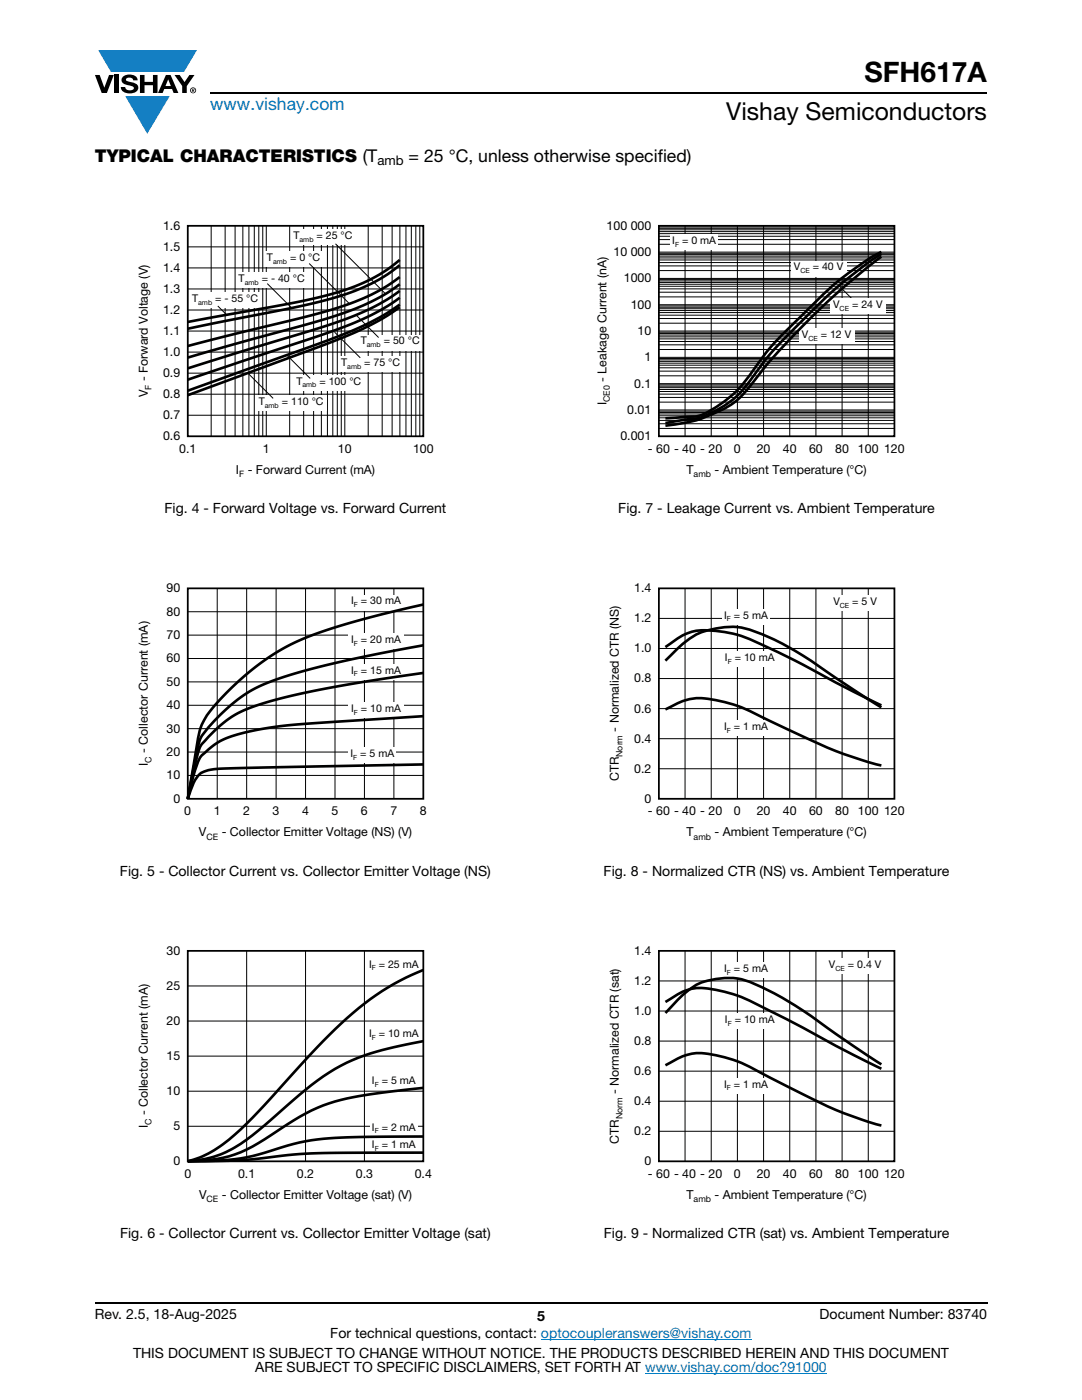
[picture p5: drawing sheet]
<svg xmlns="http://www.w3.org/2000/svg" width="216mm" height="279mm" viewBox="0 0 216 279" stroke-linecap="round" stroke-linejoin="round" font-family="sans-serif">
<g fill="#147fc3">
<path d="M19.6 10h19.7l-2.6 4.3h-1.1h-13.5z"/>
<path d="M25 19.2h8.9l-4.5 7.5z"/>
</g>
<g fill="#000">
<path d="M18.9 15h1l.9 2.5 1-2.5h.9l-1.4 3.6h-1zM22.9 15h.9v3.6h-.9zM24.6 15.3a2.1 2.1 0 0 1 2.8 .3l.1 .4h-.9a.79 .79 0 0 0-.7-.5 .79 .79 0 0 0-.8 .4l.3 .3 1 .2a1.08 1.08 0 0 1 1.2 1 1.08 1.08 0 0 1-1.1 1.2 1.73 1.73 0 0 1-2.4-1.2h.9a.96 .96 0 0 0 .8 .6 .96 .96 0 0 0 .9-.4 1.31 1.31 0 0 0-1.2-.6 1.03 1.03 0 0 1-1.1-.6 1.03 1.03 0 0 1 .2-1.1zM27.9 15h.9v1.3h1.7v-1.3h.9v3.6h-.9v-1.6h-1.7v1.6h-.9zM34.8 15h1.1l.9 1.4 1-1.4h1l-1.5 2.2v1.4h-.9v-1.4z"/>
<path d="M33.6 15.9l.5 1.3h-1.1zM33.1 15l-1.6 3.6h1l.3-.8h1.5l.3 .8h1l-1.6-3.6z"/>
<path d="M38.4 17.8h.2v.2h-.2zM38.3 17.7v.7h.1v-.3l.4 .3-.2-.3 .2-.2-.1-.2z"/>
<path d="M38.1 18a.46 .46 0 0 1 .9 0 .46 .46 0 0 1-.9 0zM37.9 18a.6 .6 0 0 0 1.2 0 .6 .6 0 0 0-1.2 0z"/>
</g>
<path d="M42 18.6h155M18.9 260h178.1" fill="none" stroke="#000" stroke-width=".36"/>
<path d="M107.9 267.3h42.1M128.7 274h36.3" fill="none" stroke="#007ec4" stroke-width=".2"/>
<g fill="none" stroke="#000" stroke-width=".2">
<path d="M37.5 49.3h47M37.5 53.5h47M37.5 57.7h47M42.1 45.1v42M44.9 45.1v42M46.9 45.1v42M48.5 45.1v42M49.7 45.1v42M50.7 45.1v42M51.6 45.1v42M52.4 45.1v42M53.1 45.1v42"/>
<path d="M57.8 45.1v42M60.6 45.1v42M62.6 45.1v42M64.1 45.1v42M65.3 45.1v42M66.4 45.1v42M67.3 45.1v42M68.1 45.1v42M68.8 45.1v42M73.5 45.1v42M76.3 45.1v42M78.2 45.1v42"/>
<path d="M79.8 45.1v42M81 45.1v42M82.1 45.1v42M83 45.1v42M83.8 45.1v42M37.5 61.9h47M37.5 66.1h47M37.5 70.3h47M37.5 74.5h47M37.5 78.7h47M37.5 82.9h47"/>
</g>
<path d="M37.5 45.1h47v42h-47z" fill="none" stroke="#000" stroke-width=".35"/>
<path d="M37.9 58.5h14v3h-14z" fill="#fff"/>
<path d="M43.5 61.1l1.7 1.7" fill="none" stroke="#000" stroke-width=".2"/>
<path d="M79.8 59.4l-2 1.4-2.6 1.5-5.6 2.6-6.1 2.2-26 8.7M79.8 58.1l-2.3 1.5-2.6 1.5-2.9 1.4-3.2 1.2-5.7 2-25.6 7.8M79.8 56.7a48.2 48.2 0 0 1-16.7 7.5l-25.6 7.2M79.8 55.3a45.6 45.6 0 0 1-17.1 7.5l-25.2 6.3M79.8 52.9a39.5 39.5 0 0 1-16.7 7.5l-25.6 5.2M79.8 51.9a37.1 37.1 0 0 1-16.7 7.6l-6.9 1.4-18.7 3.4M79.8 61.3l-4.3 2.7-5.9 2.9-6.1 2.4-26 9.6M79.8 60.8l-4.3 2.7-5.9 2.8-6.1 2.3-26 9.4" fill="none" stroke="#000" stroke-width=".53"/>
<g fill="#fff">
<path d="M47.2 54.5h14v3h-14z"/>
<path d="M52.8 50.2h11.5v3h-11.5z"/>
<path d="M58.2 45.9h12.5v3h-12.5z"/>
<path d="M71.6 66.9h12.5v3h-12.5z"/>
<path d="M67.7 71.2h12.5v3h-12.5z"/>
<path d="M58.6 74.9h14v3h-14z"/>
<path d="M51.1 78.9h14v3h-14z"/>
</g>
<g fill="none" stroke="#000" stroke-width=".2">
<path d="M53.3 56.6l4.9 4.9M61.7 52.6l8 8M66.9 48.7l9.9 9.8M49.4 74.4l5.1 5.1M57.2 70.9l4.7 4.6M66.7 66.3l5.2 5.1M71.1 63l4.5 4.4M43.3 117.4v42M49.2 117.4v42M55.1 117.4v42M61 117.4v42M66.8 117.4v42"/>
<path d="M72.7 117.4v42M78.6 117.4v42M37.5 122.1h47M37.5 126.8h47M37.5 131.4h47M37.5 136.1h47M37.5 140.8h47M37.5 145.4h47M37.5 150.1h47M37.5 154.8h47"/>
</g>
<path d="M37.5 117.4h47v42h-47z" fill="none" stroke="#000" stroke-width=".35"/>
<g fill="#fff">
<path d="M69.5 126.4h11v3h-11z"/>
<path d="M69.5 132.6h11v3h-11z"/>
<path d="M69.5 140.2h11v3h-11z"/>
<path d="M69.5 118.7h11v3h-11z"/>
</g>
<path d="M84.5 134.3l-11.2 1.7-9.4 1.6-7.3 1.6-5.6 1.7a21.8 21.8 0 0 0-10.5 7.3 9 9 0 0 0-1.5 4.2l-1.5 7M84.5 128.8l-10.6 2-8.5 1.9-6.8 1.8-5.3 1.8a30.9 30.9 0 0 0-13.3 11l-.6 2.3-1.9 9.8M84.5 120.6l-8.3 2-6.7 1.8-5.6 1.8-4.4 1.7-3.8 2-3.5 2.3-3.6 2.8-3.5 3.4a21.9 21.9 0 0 0-5.1 6.9l-.5 2-2 12.1M84.5 152.6l-38.8 .7a13.1 13.1 0 0 0-5.6 1 7.5 7.5 0 0 0-2.2 4l-.4 1.1M84.5 142.9l-26.2 1.8-5.3 .6-4.7 1a14.2 14.2 0 0 0-8.5 5.1l-1.2 3.2-1.1 4.8" fill="none" stroke="#000" stroke-width=".53"/>
<path d="M69.5 149.3h9.5v3h-9.5z" fill="#fff"/>
<path d="M37.5 189.8h47v42h-47z" fill="none" stroke="#000" stroke-width=".35"/>
<path d="M37.5 196.8h47M49.2 189.8v42M61 189.8v42M72.7 189.8v42M37.5 203.8h47M37.5 210.8h47M37.5 217.8h47M37.5 224.8h47" fill="none" stroke="#000" stroke-width=".2"/>
<g fill="#fff">
<path d="M73.1 205.1h11v3h-11z"/>
<path d="M73.1 191.2h11v3h-11z"/>
<path d="M73.8 214.5h9.5v3h-9.5z"/>
<path d="M73.8 223.8h9.5v3h-9.5z"/>
<path d="M73.8 227.3h9.5v3h-9.5z"/>
</g>
<path d="M84.5 193.6a54.7 54.7 0 0 0-19.6 13.8l-13.3 14.4a37.3 37.3 0 0 1-11.3 9l-2.8 1M84.5 217.1l-11.3 1.4a36.2 36.2 0 0 0-17.7 7.1 30.7 30.7 0 0 1-11.5 5.6l-2.8 .3-3.7 .3M84.5 207.8l-6.1 1.2a39 39 0 0 0-19.4 10.1l-5.5 4.8a30.8 30.8 0 0 1-10.9 7l-2.3 .5-2.8 .4M84.5 230l-22.1 .2-4.3 .3-9.8 1-10.8 .3M84.5 226.8l-17 .3a47 47 0 0 0-15 3 50.4 50.4 0 0 1-15 1.7" fill="none" stroke="#000" stroke-width=".53"/>
<path d="M131.5 45.1h47v42h-47z" fill="none" stroke="#000" stroke-width=".35"/>
<g fill="none" stroke="#000" stroke-width=".2">
<path d="M131.5 59.3h47M131.5 58.3h47M131.5 57.7h47M131.5 57.1h47M131.5 56.1h47M131.5 56.4h47M131.5 56.7h47M131.5 55.8h47M131.5 55.6h47M131.5 54h47M131.5 53.1h47M131.5 52.4h47"/>
<path d="M131.5 51.9h47M131.5 50.8h47M131.5 51.1h47M131.5 51.5h47M131.5 50.6h47M131.5 50.3h47M131.5 48.8h47M131.5 47.8h47M131.5 47.2h47M131.5 46.6h47M131.5 45.6h47M131.5 45.9h47"/>
<path d="M131.5 46.2h47M131.5 45.3h47M136.7 45.1v42M141.9 45.1v42M147.1 45.1v42M152.4 45.1v42M157.6 45.1v42M162.8 45.1v42M168 45.1v42M173.3 45.1v42M131.5 79.3h47M131.5 78.7h47"/>
<path d="M131.5 78.1h47M131.5 77.1h47M131.5 77.4h47M131.5 77.7h47M131.5 76.8h47M131.5 76.6h47M131.5 75h47M131.5 74.1h47M131.5 73.4h47M131.5 72.9h47M131.5 71.8h47M131.5 72.1h47"/>
<path d="M131.5 72.5h47M131.5 71.6h47M131.5 71.3h47M131.5 69.8h47M131.5 68.8h47M131.5 68.2h47M131.5 67.6h47M131.5 66.6h47M131.5 66.9h47M131.5 67.2h47M131.5 66.3h47M131.5 66.1h47"/>
<path d="M131.5 64.5h47M131.5 63.6h47M131.5 62.9h47M131.5 62.4h47M131.5 61.3h47M131.5 61.6h47M131.5 62h47M131.5 61.1h47M131.5 60.8h47M131.5 85.5h47M131.5 84.6h47M131.5 83.9h47"/>
<path d="M131.5 83.4h47M131.5 82.3h47M131.5 82.6h47M131.5 83h47M131.5 82.1h47M131.5 81.8h47M131.5 80.3h47"/>
</g>
<path d="M157.8 52.1h11v3h-11z" fill="#fff"/>
<path d="M167.4 57l3.2 3.2" fill="none" stroke="#000" stroke-width=".2"/>
<g fill="#fff">
<path d="M133.8 46.9h9.5v3h-9.5z"/>
<path d="M159.4 65.7h11v3h-11z"/>
<path d="M165.7 59.6h11v3h-11z"/>
</g>
<path d="M175.9 51.2l-.8 .6a148.1 148.1 0 0 0-26.7 26.7 18.2 18.2 0 0 1-7.8 4.8l-2.4 .8-5.4 .9M175.9 50.7a90.7 90.7 0 0 0-17 14.5l-2 1.9a61.8 61.8 0 0 0-7.8 9.6 19.6 19.6 0 0 1-10.4 6.9l-2 .1-3.9 .7M175.9 50.3a61.6 61.6 0 0 0-15.7 12.5 64.6 64.6 0 0 0-11.1 12.8 22.7 22.7 0 0 1-9.8 7.4l-6.5 .5" fill="none" stroke="#000" stroke-width=".53"/>
<path d="M131.5 117.4h47v42h-47z" fill="none" stroke="#000" stroke-width=".35"/>
<g fill="none" stroke="#000" stroke-width=".2">
<path d="M136.7 117.4v42M141.9 117.4v42M147.1 117.4v42M152.4 117.4v42M157.6 117.4v42M162.8 117.4v42M168 117.4v42M173.3 117.4v42M131.5 123.4h47M131.5 129.4h47M131.5 135.4h47M131.5 141.4h47"/>
<path d="M131.5 147.4h47M131.5 153.4h47"/>
</g>
<g fill="#fff">
<path d="M144.1 121.6h9.5v3h-9.5z"/>
<path d="M144.1 130h11v3h-11z"/>
<path d="M144.1 143.9h9.5v3h-9.5z"/>
</g>
<path d="M132.8 131.9l.5-.6a20 20 0 0 1 6.6-5.1 15.1 15.1 0 0 1 12.9 .7 73.7 73.7 0 0 1 13.9 8.4l9.2 5.9M132.8 129.1a15 15 0 0 1 5.9-3.2 24.4 24.4 0 0 1 14.1 3.1l5.9 2.9 8.8 4.7 8.4 4.2M132.8 141.6l.5-.3a11.9 11.9 0 0 1 10.4-1.4 35.7 35.7 0 0 1 10 4l3.6 1.7a86.5 86.5 0 0 0 18.6 7.2" fill="none" stroke="#000" stroke-width=".53"/>
<path d="M165.9 118.9h9.5v3h-9.5z" fill="#fff"/>
<path d="M131.5 189.8h47v42h-47z" fill="none" stroke="#000" stroke-width=".35"/>
<g fill="none" stroke="#000" stroke-width=".2">
<path d="M131.5 195.8h47M136.7 189.8v42M141.9 189.8v42M147.1 189.8v42M152.4 189.8v42M157.6 189.8v42M162.8 189.8v42M168 189.8v42M173.3 189.8v42M131.5 201.8h47M131.5 207.8h47M131.5 213.8h47"/>
<path d="M131.5 219.8h47M131.5 225.8h47"/>
</g>
<g fill="#fff">
<path d="M144.1 192.1h9.5v3h-9.5z"/>
<path d="M144.1 202.4h11v3h-11z"/>
<path d="M144.1 215.2h9.5v3h-9.5z"/>
<path d="M164.9 191.3h11.5v3h-11.5z"/>
</g>
<path d="M132.8 200a14.1 14.1 0 0 1 6-2.8 28 28 0 0 1 14.1 4.2l7.3 3.7 8.1 4.4 7.6 3.8M132.8 212.6l.5-.3a10.8 10.8 0 0 1 9.6-1.7 29.8 29.8 0 0 1 10 4.1l4.4 2.2a85.2 85.2 0 0 0 18.1 7.6l.5 .1M132.8 202.2l1-1.1a18.8 18.8 0 0 1 6.1-5 14.2 14.2 0 0 1 12.1 .9 84.7 84.7 0 0 1 14.7 9.3l9.2 6.1" fill="none" stroke="#000" stroke-width=".53"/>
<text font-size="5.6" x="172.5" y="16.4">SFH617A</text>
<text font-size="4.9" x="144.9" y="24">Vishay Semiconductors</text>
<text font-size="3.5" fill="#007ec4" x="42" y="21.9">www.vishay.com</text>
<g font-size="3.5">
<text x="18.9" y="32.3">TYPICAL CHARACTERISTICS (T</text>
<text x="81.5" y="32.3">= 25 °C, unless otherwise specified)</text>
</g>
<g font-size="2.8">
<text x="32.8" y="102.4">Fig. 4 - Forward Voltage vs. Forward Current</text>
<text x="123.4" y="102.4">Fig. 7 - Leakage Current vs. Ambient Temperature</text>
<text x="23.9" y="174.8">Fig. 5 - Collector Current vs. Collector Emitter Voltage (NS)</text>
<text x="120.4" y="174.8">Fig. 8 - Normalized CTR (NS) vs. Ambient Temperature</text>
<text x="24" y="247.1">Fig. 6 - Collector Current vs. Collector Emitter Voltage (sat)</text>
<text x="120.5" y="247.1">Fig. 9 - Normalized CTR (sat) vs. Ambient Temperature</text>
<text x="18.9" y="263.3">Rev. 2.5, 18-Aug-2025</text>
<text x="107.2" y="263.6">5</text>
<text x="163.6" y="263.3">Document Number: 83740</text>
<text x="65.9" y="267.1">For technical questions, contact: optocoupleranswers@vishay.com</text>
<text x="26.5" y="271">THIS DOCUMENT IS SUBJECT TO CHANGE WITHOUT NOTICE. THE PRODUCTS DESCRIBED HEREIN AND THIS DOCUMENT</text>
<text x="50.9" y="273.8">ARE SUBJECT TO SPECIFIC DISCLAIMERS, SET FORTH AT www.vishay.com/doc?91000</text>
</g>
<text font-size="2.6" x="75.3" y="33">amb</text>
<g font-size="2.5">
<text x="32.5" y="45.9">1.6</text>
<text x="121" y="45.9">100 000</text>
<text x="32.5" y="50.1">1.5</text>
<text x="122.4" y="51.1">10 000</text>
<text x="32.5" y="58.5">1.3</text>
<text x="32.5" y="54.3">1.4</text>
<text x="124.5" y="56.4">1000</text>
<text x="32.5" y="62.7">1.2</text>
<text x="125.9" y="61.6">100</text>
<text x="32.5" y="71.1">1.0</text>
<text x="32.5" y="66.9">1.1</text>
<text x="127.2" y="66.9">10</text>
<text x="32.5" y="75.3">0.9</text>
<text x="121" y="76.2" transform="rotate(-90 121 76.2)">- Leakage Current (nA)</text>
<text x="126.5" y="77.4">0.1</text>
<text x="128.6" y="72.1">1</text>
<text x="29.5" y="79.3" transform="rotate(-90 29.5 79.3)">V - Forward Voltage (V)</text>
<text x="32.5" y="79.5">0.8</text>
<text x="32.5" y="83.7">0.7</text>
<text x="121" y="80.9" transform="rotate(-90 121 80.9)">I</text>
<text x="125.2" y="82.6">0.01</text>
<text x="32.5" y="87.9">0.6</text>
<text x="123.8" y="87.9">0.001</text>
<text x="35.8" y="90.4">0.1</text>
<text x="47.1" y="94.5">I - Forward Current (mA)</text>
<text x="52.4" y="90.4">1</text>
<text x="67.4" y="90.4">10</text>
<text x="82.4" y="90.4">100</text>
<text x="129.3" y="90.4">- 60 - 40 - 20</text>
<text x="137" y="94.5">T</text>
<text x="142.6" y="94.5">- Ambient Temperature (°C)</text>
<text x="146.5" y="90.4">0</text>
<text x="151" y="90.4">20</text>
<text x="156.2" y="90.4">40</text>
<text x="161.4" y="90.4">60</text>
<text x="166.7" y="90.4">80</text>
<text x="171.2" y="90.4">100</text>
<text x="176.4" y="90.4">120</text>
<text x="33.2" y="118.2">90</text>
<text x="126.5" y="118.2">1.4</text>
<text x="33.2" y="122.9">80</text>
<text x="126.5" y="124.2">1.2</text>
<text x="33.2" y="127.5">70</text>
<text x="126.5" y="130.2">1.0</text>
<text x="33.2" y="136.9">50</text>
<text x="33.2" y="132.2">60</text>
<text x="126.5" y="136.2">0.8</text>
<text x="33.2" y="141.5">40</text>
<text x="126.5" y="142.2">0.6</text>
<text x="33.2" y="146.2">30</text>
<text x="123.5" y="146" transform="rotate(-90 123.5 146)">- Normalized CTR (NS)</text>
<text x="126.5" y="148.2">0.4</text>
<text x="29.5" y="152.8" transform="rotate(-90 29.5 152.8)">I</text>
<text x="29.5" y="150.2" transform="rotate(-90 29.5 150.2)">- Collector Current (mA)</text>
<text x="33.2" y="150.9">20</text>
<text x="33.2" y="155.5">10</text>
<text x="123.5" y="155.9" transform="rotate(-90 123.5 155.9)">CTR</text>
<text x="126.5" y="154.2">0.2</text>
<text x="34.6" y="160.2">0</text>
<text x="128.6" y="160.2">0</text>
<text x="36.8" y="162.7">0</text>
<text x="39.7" y="166.9">V</text>
<text x="42.7" y="162.7">1</text>
<text x="44.2" y="166.9">- Collector Emitter Voltage (NS) (V)</text>
<text x="48.5" y="162.7">2</text>
<text x="54.4" y="162.7">3</text>
<text x="60.3" y="162.7">4</text>
<text x="66.2" y="162.7">5</text>
<text x="72" y="162.7">6</text>
<text x="77.9" y="162.7">7</text>
<text x="83.8" y="162.7">8</text>
<text x="129.3" y="162.7">- 60 - 40 - 20</text>
<text x="137" y="166.9">T</text>
<text x="142.6" y="166.9">- Ambient Temperature (°C)</text>
<text x="146.5" y="162.7">0</text>
<text x="151" y="162.7">20</text>
<text x="156.2" y="162.7">40</text>
<text x="161.4" y="162.7">60</text>
<text x="166.7" y="162.7">80</text>
<text x="171.2" y="162.7">100</text>
<text x="176.4" y="162.7">120</text>
<text x="33.2" y="190.6">30</text>
<text x="126.5" y="190.6">1.4</text>
<text x="33.2" y="197.6">25</text>
<text x="126.5" y="196.6">1.2</text>
<text x="126.5" y="202.6">1.0</text>
<text x="33.2" y="204.6">20</text>
<text x="126.5" y="208.6">0.8</text>
<text x="33.2" y="211.6">15</text>
<text x="126.5" y="214.6">0.6</text>
<text x="33.2" y="218.6">10</text>
<text x="123.5" y="218.3" transform="rotate(-90 123.5 218.3)">- Normalized CTR (sat)</text>
<text x="126.5" y="220.6">0.4</text>
<text x="29.5" y="225.2" transform="rotate(-90 29.5 225.2)">I</text>
<text x="29.5" y="222.6" transform="rotate(-90 29.5 222.6)">- Collector Current (mA)</text>
<text x="34.6" y="225.6">5</text>
<text x="126.5" y="226.6">0.2</text>
<text x="34.6" y="232.6">0</text>
<text x="123.5" y="228.3" transform="rotate(-90 123.5 228.3)">CTR</text>
<text x="128.6" y="232.6">0</text>
<text x="36.8" y="235.1">0</text>
<text x="39.7" y="239.2">V</text>
<text x="44.3" y="239.2">- Collector Emitter Voltage (sat) (V)</text>
<text x="47.5" y="235.1">0.1</text>
<text x="59.3" y="235.1">0.2</text>
<text x="71" y="235.1">0.3</text>
<text x="82.8" y="235.1">0.4</text>
<text x="129.3" y="235.1">- 60 - 40 - 20</text>
<text x="137" y="239.2">T</text>
<text x="142.6" y="239.2">- Ambient Temperature (°C)</text>
<text x="146.5" y="235.1">0</text>
<text x="151" y="235.1">20</text>
<text x="156.2" y="235.1">40</text>
<text x="161.4" y="235.1">60</text>
<text x="166.7" y="235.1">80</text>
<text x="171.2" y="235.1">100</text>
<text x="176.4" y="235.1">120</text>
</g>
<g font-size="2.1">
<text x="58.6" y="47.7">T</text>
<text x="63.2" y="47.7">= 25 °C</text>
<text x="53.3" y="52.1">T</text>
<text x="57.9" y="52.1">= 0 °C</text>
<text x="134.2" y="48.8">I = 0 mA</text>
<text x="158.4" y="54">V</text>
<text x="162.2" y="54">= 40 V</text>
<text x="47.6" y="56.4">T</text>
<text x="52.2" y="56.4">= - 40 °C</text>
<text x="38.3" y="60.3">T</text>
<text x="42.9" y="60.3">= - 55 °C</text>
<text x="166.3" y="61.5">V</text>
<text x="170" y="61.5">= 24 V</text>
<text x="72" y="68.7">T</text>
<text x="76.6" y="68.7">= 50 °C</text>
<text x="160" y="67.5">V</text>
<text x="163.8" y="67.5">= 12 V</text>
<text x="59.1" y="76.8">T</text>
<text x="63.7" y="76.8">= 100 °C</text>
<text x="68.1" y="73.1">T</text>
<text x="72.7" y="73.1">= 75 °C</text>
<text x="51.6" y="80.8">T</text>
<text x="56.2" y="80.8">= 110 °C</text>
<text x="70.1" y="120.6">I = 30 mA</text>
<text x="144.5" y="123.5">I = 5 mA</text>
<text x="166.3" y="120.8">V</text>
<text x="170.1" y="120.8">= 5 V</text>
<text x="70.1" y="128.3">I = 20 mA</text>
<text x="144.7" y="131.9">I = 10 mA</text>
<text x="70.1" y="134.4">I = 15 mA</text>
<text x="70.1" y="142.1">I = 10 mA</text>
<text x="144.5" y="145.8">I = 1 mA</text>
<text x="69.9" y="151.2">I = 5 mA</text>
<text x="73.6" y="193.1">I = 25 mA</text>
<text x="144.5" y="194">I = 5 mA</text>
<text x="165.4" y="193.2">V</text>
<text x="169.2" y="193.2">= 0.4 V</text>
<text x="73.6" y="207">I = 10 mA</text>
<text x="144.7" y="204.2">I = 10 mA</text>
<text x="74.2" y="216.4">I = 5 mA</text>
<text x="144.5" y="217.1">I = 1 mA</text>
<text x="74.2" y="225.7">I = 2 mA</text>
<text x="74.2" y="229.2">I = 1 mA</text>
</g>
<g font-size="1.8">
<text x="30.2" y="77.8" transform="rotate(-90 30.2 77.8)">F</text>
<text x="121.7" y="80.2" transform="rotate(-90 121.7 80.2)">CE0</text>
<text x="47.7" y="95.2">F</text>
<text x="138.4" y="95.2">amb</text>
<text x="30.2" y="152.2" transform="rotate(-90 30.2 152.2)">C</text>
<text x="124.2" y="151.1" transform="rotate(-90 124.2 151.1)">Norm</text>
<text x="41.2" y="167.6">CE</text>
<text x="138.4" y="167.6">amb</text>
<text x="30.2" y="224.6" transform="rotate(-90 30.2 224.6)">C</text>
<text x="124.2" y="223.4" transform="rotate(-90 124.2 223.4)">Norm</text>
<text x="41.2" y="239.9">CE</text>
<text x="138.4" y="239.9">amb</text>
</g>
<g font-size="1.4">
<text x="54.5" y="52.6">amb</text>
<text x="59.8" y="48.3">amb</text>
<text x="134.7" y="49.3">F</text>
<text x="48.8" y="56.9">amb</text>
<text x="159.7" y="54.5">CE</text>
<text x="39.5" y="60.9">amb</text>
<text x="167.5" y="62">CE</text>
<text x="73.2" y="69.3">amb</text>
<text x="161.3" y="68.1">CE</text>
<text x="60.4" y="77.3">amb</text>
<text x="69.3" y="73.6">amb</text>
<text x="52.8" y="81.3">amb</text>
<text x="70.6" y="121.2">F</text>
<text x="145" y="124">F</text>
<text x="167.6" y="121.3">CE</text>
<text x="70.6" y="128.8">F</text>
<text x="70.6" y="135">F</text>
<text x="145.2" y="132.4">F</text>
<text x="70.6" y="142.6">F</text>
<text x="145" y="146.3">F</text>
<text x="70.5" y="151.7">F</text>
<text x="74.2" y="193.6">F</text>
<text x="145" y="194.5">F</text>
<text x="166.7" y="193.7">CE</text>
<text x="74.2" y="207.5">F</text>
<text x="145.2" y="204.8">F</text>
<text x="74.8" y="216.9">F</text>
<text x="145" y="217.6">F</text>
<text x="74.8" y="226.2">F</text>
<text x="74.8" y="229.7">F</text>
</g>
</svg>
